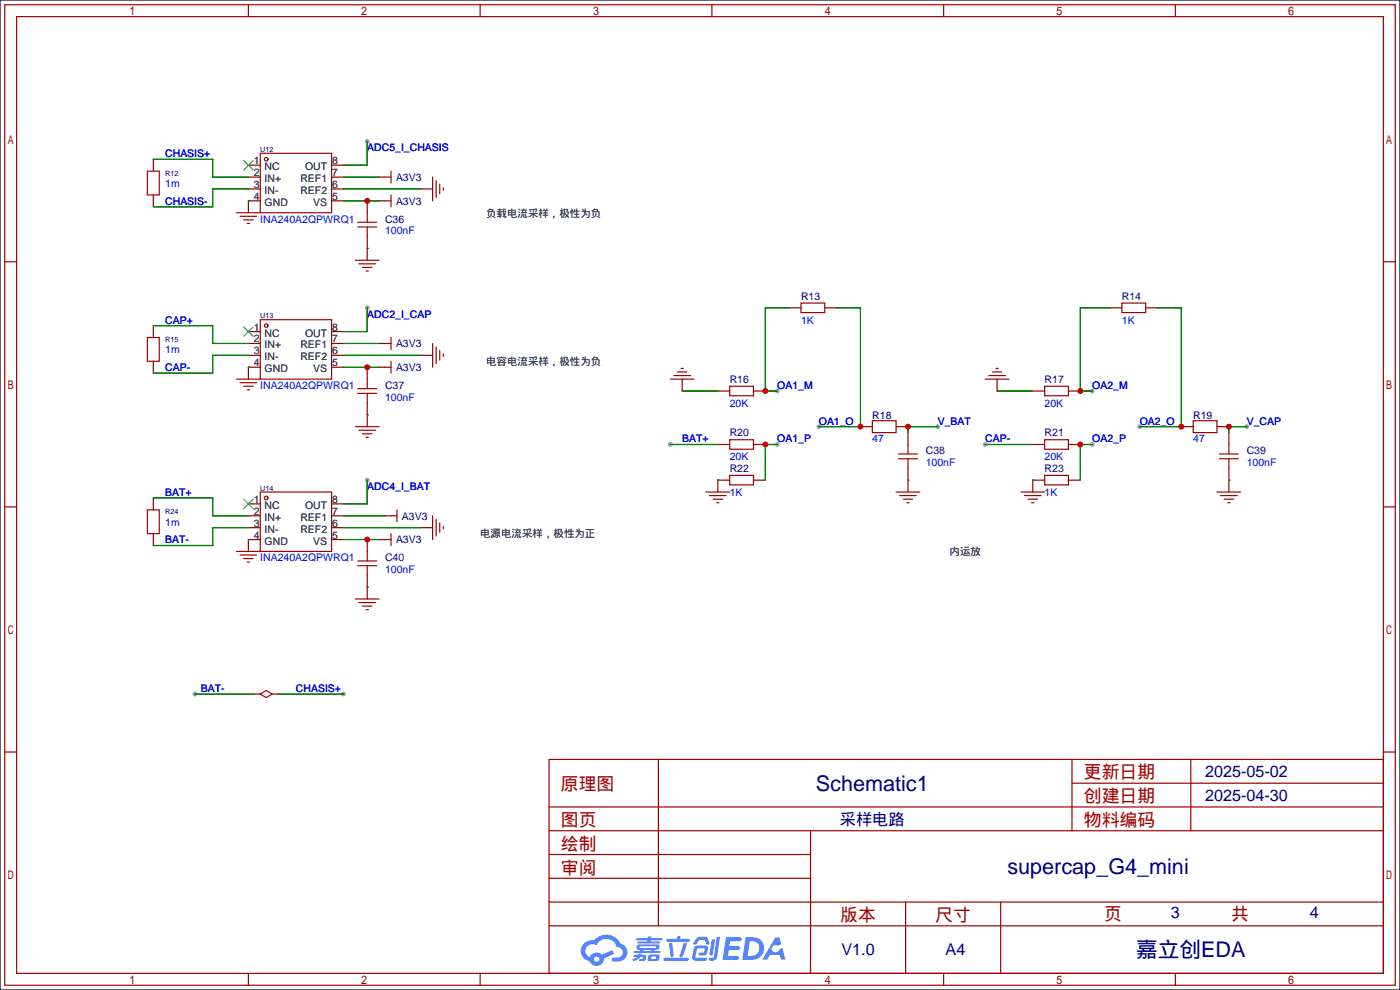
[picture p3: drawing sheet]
<svg xmlns="http://www.w3.org/2000/svg" width="299mm" height="212mm" viewBox="0 0 299 212" stroke-linecap="round" stroke-linejoin="round" font-family="sans-serif">
<path d="M0 0h299.2v211.6h-299.2z" fill="#fff" stroke="#000" stroke-width=".25"/>
<g fill="#999">
<circle cx="78.5" cy="30.2" r=".51"/>
<circle cx="78.5" cy="65.8" r=".51"/>
<circle cx="78.5" cy="102.6" r=".51"/>
<circle cx="41.7" cy="148.3" r=".51"/>
<circle cx="73.4" cy="148.3" r=".51"/>
<circle cx="266.4" cy="91.2" r=".51"/>
<circle cx="200.4" cy="91.2" r=".51"/>
<circle cx="233.4" cy="83.6" r=".51"/>
<circle cx="233.4" cy="95" r=".51"/>
<circle cx="243.6" cy="91.2" r=".51"/>
<circle cx="166.1" cy="95" r=".51"/>
<circle cx="166.1" cy="83.6" r=".51"/>
<circle cx="175" cy="91.2" r=".51"/>
<circle cx="143.3" cy="95" r=".51"/>
<circle cx="210.6" cy="95" r=".51"/>
</g>
<g fill="none" stroke="#a10000" stroke-width=".25">
<path d="M1 1h297.2v209.6h-297.2zM3.6 3.6h292.1v204.4h-292.1zM53.1 1v2.6M102.6 1v2.6M152.1 1v2.6M201.7 1v2.6M251.2 1v2.6M1 55.9h2.6M295.7 55.9h2.5M1 108.3h2.6M295.7 108.3h2.5M1 160.7h2.6"/>
<path d="M117.3 162.3h178.4v45.7h-178.4zM117.3 177.5h178.4M117.3 172.5h178.4M140.7 162.3v35.6M173.2 177.5v30.5M229.1 162.3v15.2M229.1 167.4h66.6M254.5 162.3v15.2M295.7 160.7h2.5M117.3 182.6h55.9M117.3 197.9h178.4M117.3 192.8h178.4"/>
<path d="M117.3 187.7h55.9M193.5 192.8v15.2M213.9 192.8v15.2M53.1 208v2.6M102.6 208v2.6M152.1 208v2.6M201.7 208v2.6M251.2 208v2.6"/>
</g>
<g fill="#5487ff">
<path d="M155.2 200.3h2.6a.48 .48 0 0 1 .7 .4 .48 .48 0 0 1-.6 .4h-1.8l-.2 1.1h1.9a.43 .43 0 0 1 .4 .4 .43 .43 0 0 1-.5 .4h-1.9l-.2 1.3h1.7a.45 .45 0 0 1 .5 .2 .45 .45 0 0 1-.1 .6h-3.3z"/>
<path d="M165.7 200.3h.9l.4 1.5-.8 .3a.84 .84 0 0 0-1.2 .3 .84 .84 0 0 0 .4 1.1 .84 .84 0 0 0 1.1-.4l.1-.2 .6-.3 .7 2.5h-1l-.2-1h-2.1l-.6 1h-1.1z"/>
<path d="M152.1 200.8h.7l-.5 3.1a.36 .36 0 0 1-.3 .3 .36 .36 0 0 1-.4-.3z"/>
<path d="M153.2 200.2h.7l-.6 4.3a1.13 1.13 0 0 1-1.8 .6l.2-.4h.7l.2-.2z"/>
<path d="M148.9 200.6l.6-.4h1a.77 .77 0 0 1 .9 .5l.3 1-.2 .2h-.5l-.3-.9-.2-.2-1 .1-.7 1-.6-.1-.1-.2z"/>
<path d="M148.4 202.4l.6-.3h1.7a.81 .81 0 0 1 .7 .5 .81 .81 0 0 1-.2 .8 .81 .81 0 0 1-.9 .8h-.7a.32 .32 0 0 1-.3-.3 .32 .32 0 0 1 .4-.3h.7l.2-.9-1.6 .1-.4 1.8 2.2 .1a.32 .32 0 0 1 .3 .4 .32 .32 0 0 1-.4 .2h-2.2l-.5-.3-.1-.5z"/>
<path d="M141.9 204.7h5a.33 .33 0 0 1 .3 .3 .33 .33 0 0 1-.3 .3h-4.9l-.2-.1z"/>
<path d="M146.1 201.5h.8l-.7 2a.98 .98 0 0 1-.7 1.1l-.3-.3z"/>
<path d="M143 201.6h.7l.3 2.5a.34 .34 0 0 1-.3 .4 .34 .34 0 0 1-.4-.3z"/>
<path d="M142.5 200.7h2.1l.3-.6h.6l-.1 .6h1.7a.32 .32 0 0 1 .4 .3 .32 .32 0 0 1-.4 .3h-4.5l-.2-.2z"/>
<path d="M135.5 204.1h.9l.1-.3h.6v.3h.8a.82 .82 0 0 1-.5 1.3h-.8v-.4l.7-.1 .1-.3a.68 .68 0 0 0-1 .4l-1.1 .4-.1-.4 .9-.5h-.7z"/>
<path d="M136 200.5h2.4l.1-.3h.7v.3h2.2l.2 .3-.2 .2h-2.3v.2h1.8l.2 .3-.2 .1h-4.5l-.1-.4h2l.1-.2h-2.3l-.1-.2z"/>
<path d="M159.4 200.3l-.8 4.9h1.7a2.5 2.5 0 0 0 3-2.5 2.5 2.5 0 0 0-3.1-2.4zM160.3 201.1a1.61 1.61 0 0 1 2 1.5 1.61 1.61 0 0 1-1.8 1.7h-.7z"/>
<path d="M136.2 202a.55 .55 0 0 0-.2 .8 .55 .55 0 0 0 .7 .2l.1 .3h-1.3v.3l5.4 .1 .3-.2-.2-.2h-1.2l.2-.3a.7 .7 0 0 0 .8-.3 .7 .7 0 0 0 0-.8l-4.2-.1zM136.8 202.3l3.3-.1 .1 .1-.2 .3h-3.2zM137.5 203h1.7l-.2 .3h-1.4z"/>
<path d="M138.6 204.2a1.05 1.05 0 0 0 0 1.2 2.91 2.91 0 0 0 2.2-.2 .98 .98 0 0 0 0-1.2h-1.6zM139.2 204.5l.9-.1 .1 .4-.2 .2-.8-.1z"/>
<path d="M124.9 201.6a2.23 2.23 0 0 0-.7 2.3 2.23 2.23 0 0 0 1.8 1.6 1.58 1.58 0 0 0 1.8 .9 1.58 1.58 0 0 0 1.3-1.5l2.2-1.1-.5-.7-2.1 1a1.65 1.65 0 0 0-2.7 .4 1.45 1.45 0 0 1-.8-1.9 1.45 1.45 0 0 1 2-.7l.3 .1a2.3 2.3 0 0 1 2.3-1.3 2.3 2.3 0 0 1 2 1.7 1.12 1.12 0 0 1 1.3 1 1.12 1.12 0 0 1-1.1 1.2h-.7a.45 .45 0 0 0-.6 .4 .45 .45 0 0 0 .5 .5 2.21 2.21 0 0 0 2.2-.5 2.21 2.21 0 0 0 .5-2.3 2.13 2.13 0 0 0-1.3-1.1 3.3 3.3 0 0 0-5.6-.7l-1.1 .1zM127 205a.57 .57 0 0 1 1.1 0 .57 .57 0 0 1-1.1 0z"/>
</g>
<g fill="none" stroke="#a10000" stroke-width=".25">
<path d="M31.5 36.6h2.5v5.1h-2.5zM55.6 32.8h15.3v12.7h-15.3zM82.3 37.8h1.3M83.6 36.6v2.5M92.5 37.8v5.1M93.2 38.6v3.6M94 39.4v2M50.5 45.5h5.1M51.3 46.2h3.6M52.1 47h2M52.8 47.8h.5M75.9 55.6h5.1"/>
<path d="M76.5 48.5h4M76.5 47.5h4M76.7 56.4h3.6M77.5 57.2h2M78.2 57.9h.5M78.5 45.5v2M78.5 48.5v2M82.3 42.9h1.3M83.6 41.7v2.5M94.7 40.1v.5M31.5 72.1h2.5v5.1h-2.5zM55.6 68.3h15.3v12.7h-15.3z"/>
<path d="M82.3 78.5h1.3M82.3 73.4h1.3M83.6 72.1v2.6M83.6 77.2v2.6M92.5 73.4v5.1M93.2 74.2v3.5M94 74.9v2.1M94.7 75.7v.5M144.8 79.5h2M145.5 78.7h.5M171.2 64.8h5.1v2h-5.1zM212.1 79.5h2"/>
<path d="M212.9 78.7h.5M239.8 64.8h5.1v2h-5.1zM50.5 81h5.1M51.3 81.8h3.6M52.1 82.5h2M52.8 83.3h.5M75.9 91.2h5.1M76.5 84.1h4M76.5 83.1h4M76.7 91.9h3.6M77.5 92.7h2M78.2 93.5h.5"/>
<path d="M78.5 81v2.1M78.5 84.1v2M143.3 81h5M144 80.3h3.6M156 82.5h5v2.1h-5zM156 94h5v2h-5zM186.4 89.9h5.1v2.6h-5.1zM192 98h4.1M192 97h4.1M194.1 95v2M194.1 98v2.1M210.6 81h5"/>
<path d="M211.3 80.3h3.6M223.3 82.5h5v2.1h-5zM223.3 94h5v2h-5zM255 89.9h5.1v2.6h-5.1zM260.6 98h4.1M260.6 97h4.1M262.6 95v2M262.6 98v2.1M31.5 109h2.5v5h-2.5zM50.5 117.9h5.1M51.3 118.6h3.6M52.1 119.4h2"/>
<path d="M55.6 105.2h15.3v12.7h-15.3zM76.5 119.9h4M78.5 117.9v2M82.3 115.3h1.3M83.6 114v2.6M83.6 110.2h1.2M84.8 109v2.5M92.5 110.2v5.1M93.2 111v3.6M94 111.8v2M94.7 112.5v.5M150.9 105.2h5.1"/>
<path d="M151.6 105.9h3.6M152.4 106.7h2M153.2 107.4h.5M156 101.6h5v2h-5zM191.5 105.2h5.1M192.3 105.9h3.5M193 106.7h2.1M193.8 107.4h.5M218.2 105.2h5.1M218.9 105.9h3.6M219.7 106.7h2M220.5 107.4h.5"/>
<path d="M223.3 101.6h5v2h-5zM260.1 105.2h5.1M260.9 105.9h3.5M261.6 106.7h2.1M262.4 107.4h.5M52.8 120.1h.5M75.9 128h5.1M76.5 120.9h4M76.7 128.8h3.6M77.5 129.5h2M78.2 130.3h.5M78.5 120.9v2"/>
<path d="M55.6 148.3l1.3-.7 1.3 .7-1.3 .8z"/>
<circle cx="56.9" cy="34" r=".38"/>
<circle cx="56.9" cy="69.6" r=".38"/>
<circle cx="56.9" cy="106.4" r=".38"/>
</g>
<g fill="none" stroke="#870000" stroke-width=".25">
<path d="M32.8 34v2.6M53.1 35.3h2.5M53.1 37.8h2.5M70.9 35.3h2.5M70.9 37.8h2.5M81 37.8h1.3M32.8 41.7v2.5M53.1 40.4h2.5M55.6 42.9h-2.5v2.6M70.9 40.4h2.5M70.9 42.9h2.5M78.5 42.9v2.6"/>
<path d="M78.5 50.5v5.1M81 42.9h1.3M89.9 40.4h2.6M32.8 69.6v2.5M32.8 77.2v2.6M53.1 70.9h2.5M53.1 73.4h2.5M53.1 75.9h2.5M55.6 78.5h-2.5v2.5M70.9 70.9h2.5M70.9 73.4h2.5M70.9 75.9h2.5"/>
<path d="M70.9 78.5h2.5M78.5 78.5v2.5M81 73.4h1.3M81 78.5h1.3M89.9 75.9h2.6M168.7 65.8h2.5M176.3 65.8h2.5M237.2 65.8h2.6M244.9 65.8h2.5M78.5 86.1v5.1M145.8 81v2.6M153.4 83.6h2.6"/>
<path d="M153.4 95h2.6M161 83.6h2.6M161 95h2.6M183.9 91.2h2.5M191.5 91.2h2.6M194.1 92.5v2.5M213.1 81v2.6M220.7 83.6h2.6M220.7 95h2.6M228.3 83.6h2.6M228.3 95h2.6M252.5 91.2h2.5"/>
<path d="M260.1 91.2h2.5M262.6 92.5v2.5M32.8 106.4v2.6M32.8 114v2.6M53.1 107.7h2.5M53.1 110.2h2.5M53.1 112.8h2.5M55.6 115.3h-2.5v2.6M70.9 107.7h2.5M70.9 110.2h2.5M70.9 112.8h2.5M70.9 115.3h2.5"/>
<path d="M78.5 115.3v2.6M81 115.3h1.3M82.3 110.2h1.3M89.9 112.8h2.6M156 102.6h-2.6v2.6M161 102.6h2.6M194.1 100.1v5.1M223.3 102.6h-2.6v2.6M228.3 102.6h2.6M262.6 100.1v5.1M78.5 122.9v5.1M54.4 148.3h1.2"/>
<path d="M58.2 148.3h1.2"/>
</g>
<path d="M52.1 34.3l2 2M54.1 34.3l-2 2M52.1 69.8l2 2.1M54.1 69.8l-2 2.1M52.1 106.7l2 2M54.1 106.7l-2 2" fill="none" stroke="#3c3" stroke-width=".25"/>
<g fill="none" stroke="#008700" stroke-width=".25">
<path d="M32.8 34h12.7v3.8h7.6M73.4 37.8h7.6M78.5 30.2v5.1h-5.1M53.1 42.9h.1M53.1 40.4h-7.6v3.8h-12.7M73.4 40.4h16.5M73.4 42.9h7.6M78.5 53.1h.1M32.8 69.6h12.7v3.8h7.6M53.1 78.5h.1M53.1 75.9h-7.6v3.9h-12.7M73.4 73.4h7.6"/>
<path d="M73.4 75.9h16.5M73.4 78.5h7.6M78.5 65.8v5.1h-5.1M168.7 65.8h-5.1v17.8h2.5M178.8 65.8h5.1v25.4h-8.9M237.2 65.8h-6.3v17.8h2.5M247.4 65.8h5.1v25.4h-8.9M78.5 88.6h.1M143.3 95h10.1M145.8 83.6h7.6M166.1 95h-2.5v7.6M200.4 91.2h-6.3v1.3"/>
<path d="M210.6 95h10.1M213.1 83.6h7.6M233.4 95h-2.5v7.6M266.4 91.2h-3.8v1.3M32.8 106.4h12.7v3.8h7.6M53.1 115.3h.1M53.1 112.8h-7.6v3.8h-12.7M73.4 110.2h8.9M73.4 112.8h16.5M73.4 115.3h7.6M78.5 102.6v5.1h-5.1M153.4 102.6h.1"/>
<path d="M194.1 102.6h.1M220.7 102.6h.1M262.6 102.6h.1M78.5 125.5h.1M41.7 148.3h12.7M59.4 148.3h14"/>
</g>
<g fill="#c00">
<circle cx="78.5" cy="42.9" r=".63"/>
<circle cx="78.5" cy="78.5" r=".63"/>
<circle cx="78.5" cy="115.3" r=".63"/>
<circle cx="262.6" cy="91.2" r=".63"/>
<circle cx="194.1" cy="91.2" r=".63"/>
<circle cx="230.9" cy="83.6" r=".63"/>
<circle cx="230.9" cy="95" r=".63"/>
<circle cx="252.5" cy="91.2" r=".63"/>
<circle cx="163.6" cy="95" r=".63"/>
<circle cx="163.6" cy="83.6" r=".63"/>
<circle cx="183.9" cy="91.2" r=".63"/>
</g>
<g font-size="4.6" fill="#000080">
<text x="174.4" y="169">Schematic1</text>
<text x="215.3" y="186.8">supercap_G4_mini</text>
<text x="242.8" y="204.6">嘉立创EDA</text>
</g>
<g font-size="3.8" fill="#a00000">
<text x="231.6" y="166.4">更新日期</text>
<text x="119.9" y="168.9">原理图</text>
<text x="231.6" y="171.5">创建日期</text>
<text x="119.9" y="176.5">图页</text>
<text x="231.6" y="176.5">物料编码</text>
<text x="119.9" y="181.6">绘制</text>
<text x="119.9" y="186.7">审阅</text>
<text x="179.6" y="196.9">版本</text>
<text x="199.9" y="196.9">尺寸</text>
<text x="236" y="196.6">页</text>
<text x="263.1" y="196.6">共</text>
</g>
<g font-size="3.5" fill="#000080">
<text x="257.6" y="166.1">2025-05-02</text>
<text x="257.6" y="171.1">2025-04-30</text>
<text x="179.5" y="176.2">采样电路</text>
<text x="250.2" y="196.3">3</text>
<text x="280" y="196.3">4</text>
<text x="179.8" y="204.2">V1.0</text>
<text x="202.1" y="204.2">A4</text>
</g>
<g font-size="2.2" fill="#00f">
<text x="35.3" y="33.6">CHASIS+</text>
<text x="78.5" y="32.3">ADC5_I_CHASIS</text>
<text x="35.3" y="39.9">1m</text>
<text x="35.3" y="43.7">CHASIS-</text>
<text x="55.6" y="47.6">INA240A2QPWRQ1</text>
<text x="82.3" y="50.1">100nF</text>
<text x="35.3" y="69.1">CAP+</text>
<text x="78.5" y="67.9">ADC2_I_CAP</text>
<text x="171.2" y="69.1">1K</text>
<text x="239.8" y="69.1">1K</text>
<text x="35.3" y="75.5">1m</text>
<text x="35.3" y="79.3">CAP-</text>
<text x="55.6" y="83.1">INA240A2QPWRQ1</text>
<text x="166.1" y="83.1">OA1_M</text>
<text x="233.4" y="83.1">OA2_M</text>
<text x="82.3" y="85.7">100nF</text>
<text x="156" y="86.9">20K</text>
<text x="223.3" y="86.9">20K</text>
<text x="145.8" y="94.5">BAT+</text>
<text x="166.1" y="94.5">OA1_P</text>
<text x="175" y="90.7">OA1_O</text>
<text x="186.4" y="94.5">47</text>
<text x="200.4" y="90.7">V_BAT</text>
<text x="210.6" y="94.5">CAP-</text>
<text x="233.4" y="94.5">OA2_P</text>
<text x="243.6" y="90.7">OA2_O</text>
<text x="255" y="94.5">47</text>
<text x="266.4" y="90.7">V_CAP</text>
<text x="156" y="98.4">20K</text>
<text x="197.9" y="99.6">100nF</text>
<text x="223.3" y="98.4">20K</text>
<text x="266.4" y="99.6">100nF</text>
<text x="35.3" y="106">BAT+</text>
<text x="78.5" y="104.7">ADC4_I_BAT</text>
<text x="156" y="106">1K</text>
<text x="223.3" y="106">1K</text>
<text x="35.3" y="112.3">1m</text>
<text x="35.3" y="116.1">BAT-</text>
<text x="55.6" y="119.9">INA240A2QPWRQ1</text>
<text x="82.3" y="122.5">100nF</text>
<text x="42.9" y="147.9">BAT-</text>
<text x="63.2" y="147.9">CHASIS+</text>
</g>
<g font-size="2.2">
<text x="54.3" y="35.1">1</text>
<text x="71" y="35.1">8</text>
<text x="54.3" y="37.6">2</text>
<text x="54.3" y="40.2">3</text>
<text x="56.6" y="36.4">NC</text>
<text x="56.6" y="38.9">IN+</text>
<text x="56.6" y="41.4">IN-</text>
<text x="64.2" y="41.4">REF2</text>
<text x="64.2" y="38.9">REF1</text>
<text x="65.2" y="36.4">OUT</text>
<text x="71" y="40.2">6</text>
<text x="71" y="37.6">7</text>
<text x="54.3" y="42.7">4</text>
<text x="56.6" y="44">GND</text>
<text x="66.9" y="44">VS</text>
<text x="71" y="42.7">5</text>
<text x="103.9" y="46.3">负载电流采样，极性为负</text>
<text x="54.3" y="70.7">1</text>
<text x="56.6" y="71.9">NC</text>
<text x="65.2" y="71.9">OUT</text>
<text x="71" y="70.7">8</text>
<text x="54.3" y="73.2">2</text>
<text x="54.3" y="75.7">3</text>
<text x="56.6" y="74.5">IN+</text>
<text x="56.6" y="77">IN-</text>
<text x="64.2" y="77">REF2</text>
<text x="64.2" y="74.5">REF1</text>
<text x="71" y="75.7">6</text>
<text x="71" y="73.2">7</text>
<text x="54.3" y="78.3">4</text>
<text x="56.6" y="79.5">GND</text>
<text x="66.9" y="79.5">VS</text>
<text x="71" y="78.3">5</text>
<text x="103.9" y="78">电容电流采样，极性为负</text>
<text x="54.3" y="107.5">1</text>
<text x="71" y="107.5">8</text>
<text x="54.3" y="110">2</text>
<text x="54.3" y="112.6">3</text>
<text x="56.6" y="108.8">NC</text>
<text x="56.6" y="111.3">IN+</text>
<text x="56.6" y="113.8">IN-</text>
<text x="64.2" y="113.8">REF2</text>
<text x="64.2" y="111.3">REF1</text>
<text x="65.2" y="108.8">OUT</text>
<text x="71" y="112.6">6</text>
<text x="71" y="110">7</text>
<text x="54.3" y="115.1">4</text>
<text x="56.6" y="116.4">GND</text>
<text x="66.9" y="116.4">VS</text>
<text x="71" y="115.1">5</text>
<text x="102.6" y="114.9">电源电流采样，极性为正</text>
<text x="202.9" y="118.7">内运放</text>
</g>
<g font-size="2.2" fill="#000080">
<text x="84.6" y="38.7">A3V3</text>
<text x="82.3" y="47.6">C36</text>
<text x="84.6" y="43.7">A3V3</text>
<text x="171.2" y="64.1">R13</text>
<text x="239.8" y="64.1">R14</text>
<text x="84.6" y="74.2">A3V3</text>
<text x="82.3" y="83.1">C37</text>
<text x="84.6" y="79.3">A3V3</text>
<text x="156" y="81.8">R16</text>
<text x="223.3" y="81.8">R17</text>
<text x="186.4" y="89.5">R18</text>
<text x="255" y="89.5">R19</text>
<text x="156" y="93.3">R20</text>
<text x="223.3" y="93.3">R21</text>
<text x="156" y="100.9">R22</text>
<text x="197.9" y="97.1">C38</text>
<text x="223.3" y="100.9">R23</text>
<text x="266.4" y="97.1">C39</text>
<text x="85.9" y="111.1">A3V3</text>
<text x="82.3" y="119.9">C40</text>
<text x="84.6" y="116.1">A3V3</text>
</g>
<g font-size="1.6" fill="#000080">
<text x="55.6" y="32.5">U12</text>
<text x="35.3" y="37.5">R12</text>
<text x="55.6" y="68">U13</text>
<text x="35.3" y="73.1">R15</text>
<text x="55.6" y="104.8">U14</text>
<text x="35.3" y="109.9">R24</text>
</g>
</svg>
